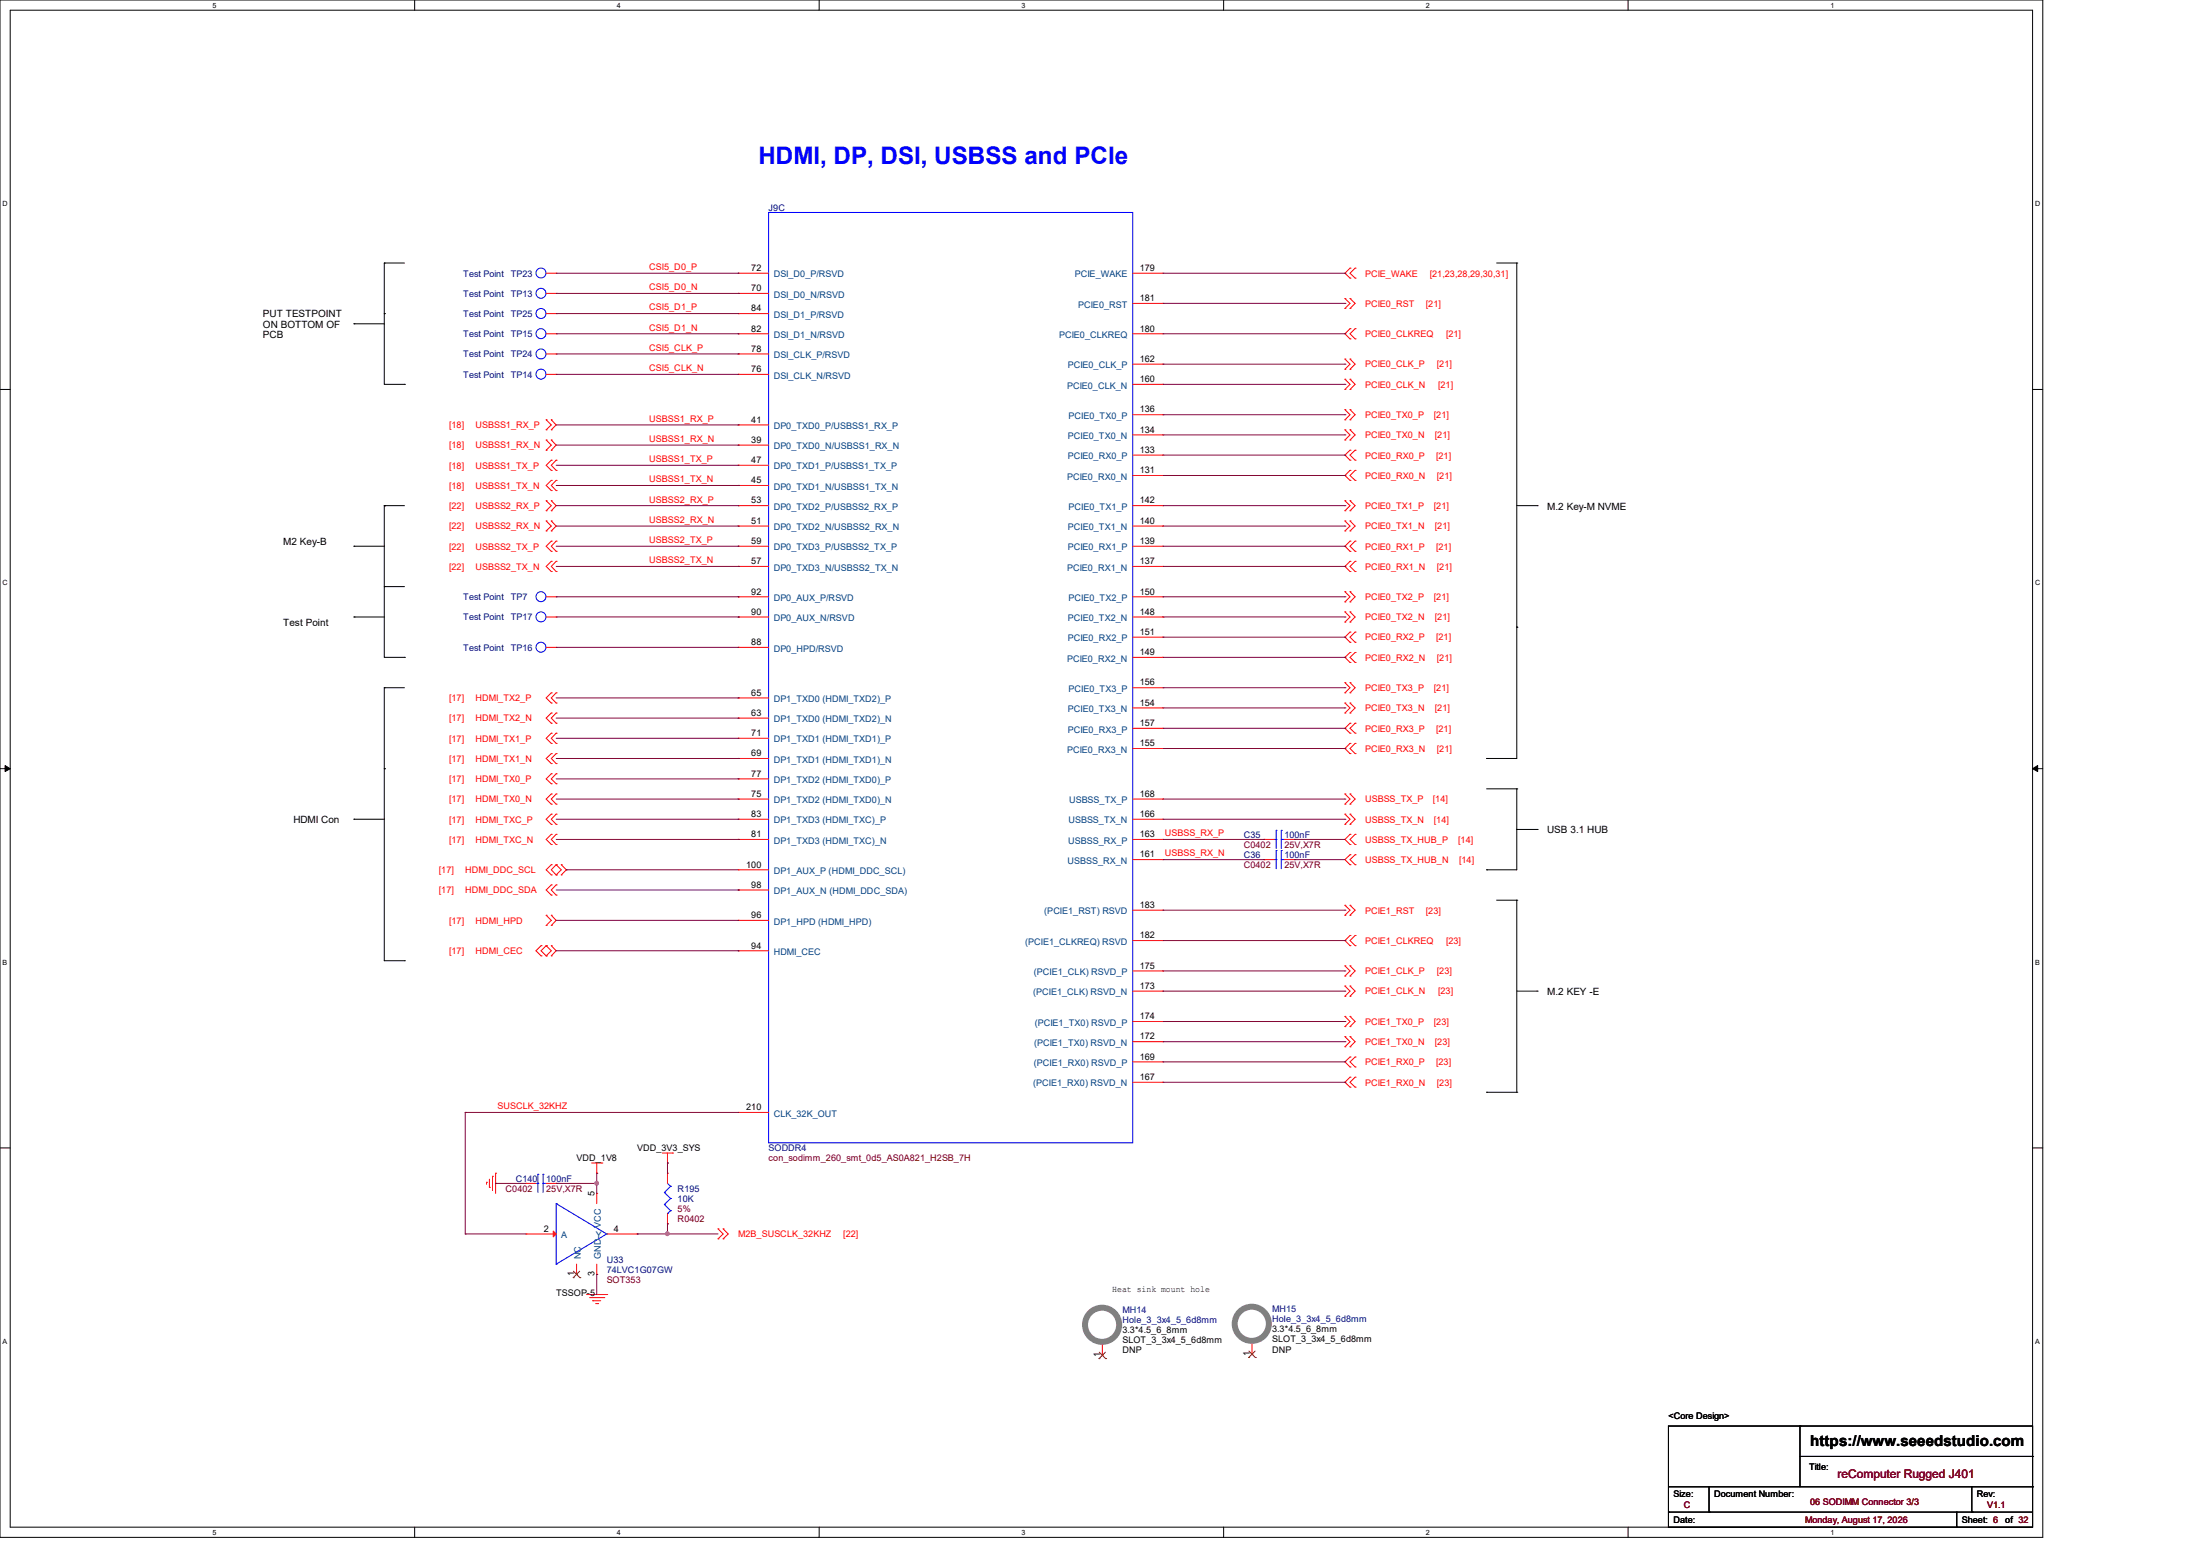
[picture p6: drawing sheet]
<svg xmlns="http://www.w3.org/2000/svg" width="420mm" height="297mm" viewBox="0 0 420 297" stroke-linecap="round" stroke-linejoin="round" font-family="sans-serif">
<path d="M0 0h390v293.5h-390zM1.9 1.9h386.1v289.6h-386.1z" fill="none" stroke="#000" stroke-width=".19"/>
<g fill="#fff">
<path d="M40.6 .2h.7v1.5h-.7z"/>
<path d="M40.6 291.7h.7v1.5h-.7z"/>
</g>
<path d="M79.2 0v1.9M79.2 291.5v2" fill="none" stroke="#000" stroke-width=".19"/>
<g fill="#fff">
<path d="M117.8 .2h.7v1.5h-.7z"/>
<path d="M117.8 291.7h.7v1.5h-.7z"/>
</g>
<path d="M156.4 0v1.9M156.4 291.5v2" fill="none" stroke="#000" stroke-width=".19"/>
<g fill="#fff">
<path d="M195 .2h.7v1.5h-.7z"/>
<path d="M195 291.7h.7v1.5h-.7z"/>
</g>
<path d="M233.6 0v1.9M233.6 291.5v2" fill="none" stroke="#000" stroke-width=".19"/>
<g fill="#fff">
<path d="M272.2 .2h.8v1.5h-.8z"/>
<path d="M272.2 291.7h.8v1.5h-.8z"/>
</g>
<path d="M310.8 0v1.9M310.8 291.5v2" fill="none" stroke="#000" stroke-width=".19"/>
<g fill="#fff">
<path d="M349.4 .2h.8v1.5h-.8z"/>
<path d="M349.4 291.7h.8v1.5h-.8z"/>
<path d="M.5 38.1h1v1.6h-1z"/>
<path d="M388.5 38.1h1v1.6h-1z"/>
<path d="M.5 110.5h1v1.6h-1z"/>
<path d="M388.5 110.5h1v1.6h-1z"/>
</g>
<path d="M0 74.3h1.9M388 74.3h2" fill="none" stroke="#000" stroke-width=".19"/>
<g fill="#fff">
<path d="M.5 182.9h.9v1.5h-.9z"/>
<path d="M388.5 182.9h.9v1.5h-.9z"/>
</g>
<path d="M0 146.7h1.9M388 146.7h2" fill="none" stroke="#000" stroke-width=".19"/>
<path d="M1 146.1l.9 .6-.9 .6zM388 146.7l1-.6v1.2z" fill="#000" stroke="#000" stroke-width=".19"/>
<g fill="#fff">
<path d="M.5 255.3h.9v1.5h-.9z"/>
<path d="M388.5 255.3h.9v1.5h-.9z"/>
</g>
<g fill="none" stroke="#000" stroke-width=".19">
<path d="M73.4 50.2h.1M73.4 59.9h.1M73.4 50.2h3.8M73.4 50.2v23.2h3.8M285.7 50.2h3.9M289.6 50.2h.1M289.6 50.2v94.6h-5.8M67.6 61.8h.1M67.6 61.8h5.8M77.2 73.4h.1M73.4 96.5h.1M73.4 96.5v29h3.8"/>
<path d="M73.4 96.5h3.8M289.6 96.5h3.9M293.5 96.5h.1M67.6 117.8h.1M67.6 104.3h.1M67.6 117.8h5.8M67.6 104.3h5.8M73.4 112h.1M73.4 112h3.8M289.6 119.7h.1M73.4 131.3h.1M73.4 131.3v52.1h3.8"/>
<path d="M73.4 131.3h3.8M77.2 125.5h.1M67.6 156.4h.1M67.6 156.4h5.8M73.4 146.7h.1M283.8 144.8h.1M283.8 150.6h5.8M289.6 150.6h.1M289.6 158.3h.1M289.6 150.6v15.4h-5.8M289.6 158.3h3.9M293.5 158.3h.1"/>
<path d="M283.8 166h.1M285.7 171.8h3.9M289.6 171.8h.1M289.6 171.8v36.7M77.2 183.4h.1M289.6 189.2h3.9M293.5 189.2h.1M0 219.1h1.9M283.8 208.5h.1M283.8 208.5h5.8M289.6 208.5h.1M388 219.1h2"/>
<path d="M318.5 272.2h69.5v19.3h-69.5zM343.6 272.2h.1M343.6 272.2v11.6M343.6 278h44.4M388 278h.1M318.5 288.6h.1M318.5 288.6h69.5M318.5 283.8h69.5M326.3 288.6h.1M326.3 283.8v4.8M373.5 291.5h.1M373.5 288.6v2.9"/>
<path d="M376.4 288.6h.1M376.4 283.8v4.8M388 283.8h.1"/>
</g>
<g fill="none" stroke="#f00" stroke-width=".19">
<path d="M104.3 52.2h1.9M104.3 56h1.9M104.3 59.9h1.9M106.2 52.2h.1M106.2 56h.1M106.2 59.9h.1M140.9 52.2h.1M140.9 56h.1M140.9 59.9h.1M140.9 52.2h5.8M140.9 56h5.8M140.9 59.9h5.8"/>
<path d="M216.2 52.2h5.8M216.2 57.9h5.8M222 52.2h.1M222 57.9h.1M256.8 57h.1M256.8 58.9h.1M256.8 57l.9 .9-.9 1M257.7 51.2h.1M257.7 53.1h.1M257.7 57h.1M257.7 58.9h.1M257.7 51.2l-.9 1 .9 .9"/>
<path d="M257.7 57l1 .9-1 1M258.7 53.1h.1M258.7 51.2h.1M258.7 51.2l-1 1 1 .9M104.3 71.5h1.9M104.3 63.7h1.9M104.3 67.6h1.9M106.2 71.5h.1M106.2 63.7h.1M106.2 67.6h.1M140.9 63.7h.1M140.9 67.6h.1"/>
<path d="M140.9 71.5h.1M140.9 71.5h5.8M140.9 63.7h5.8M140.9 67.6h5.8M216.2 63.7h5.8M216.2 69.5h5.8M216.2 73.4h5.8M216.2 79.2h5.8M222 63.7h.1M222 69.5h.1M222 73.4h.1M222 79.2h.1"/>
<path d="M256.8 68.5h.1M256.8 70.5h.1M256.8 72.4h.1M256.8 74.3h.1M256.8 78.2h.1M256.8 68.5l.9 1-.9 1M256.8 72.4l.9 1-.9 .9M256.8 78.2l.9 1-.9 .9M257.7 62.7h.1M257.7 64.7h.1M257.7 68.5h.1M257.7 70.5h.1"/>
<path d="M257.7 72.4h.1M257.7 74.3h.1M257.7 78.2h.1M257.7 62.7l-.9 1 .9 1M257.7 68.5l1 1-1 1M257.7 72.4l1 1-1 .9M257.7 78.2l1 1-1 .9M258.7 64.7h.1M258.7 62.7h.1M258.7 62.7l-1 1 1 1M104.3 82h.1M104.3 80.1h.1"/>
<path d="M104.3 85.9h.1M104.3 84h.1M104.3 97.5h.1M104.3 95.6h.1M104.3 99.4h.1M104.3 80.1l.9 1-.9 .9M104.3 84l.9 1-.9 .9M104.3 95.6l.9 .9-.9 1M104.3 99.4l.9 1-.9 .9M105.2 87.8h.1M105.2 89.8h.1M105.2 91.7h.1"/>
<path d="M105.2 93.6h.1M105.2 80.1h.1M105.2 82h.1M105.2 84h.1M105.2 85.9h.1M105.2 95.6h.1M105.2 97.5h.1M105.2 99.4h.1M105.2 87.8l-.9 1 .9 1M105.2 91.7l-.9 1 .9 .9M105.2 80.1l1 1-1 .9M105.2 84l1 1-1 .9"/>
<path d="M105.2 95.6l1 .9-1 1M105.2 99.4l1 1-1 .9M106.2 87.8h.1M106.2 89.8h.1M106.2 91.7h.1M106.2 93.6h.1M106.2 87.8l-1 1 1 1M106.2 91.7l-1 1 1 .9M140.9 81.1h.1M140.9 85h.1M140.9 88.8h.1M140.9 92.7h.1"/>
<path d="M140.9 96.5h.1M140.9 81.1h5.8M140.9 85h5.8M140.9 88.8h5.8M140.9 92.7h5.8M140.9 96.5h5.8M216.2 96.5h5.8M216.2 83h5.8M216.2 86.9h5.8M216.2 90.8h5.8M222 83h.1M222 86.9h.1"/>
<path d="M222 90.8h.1M222 96.5h.1M256.8 80.1h.1M256.8 82h.1M256.8 84h.1M256.8 95.6h.1M256.8 97.5h.1M256.8 99.4h.1M256.8 82l.9 1-.9 1M256.8 95.6l.9 .9-.9 1M256.8 99.4l.9 1-.9 .9M257.7 80.1h.1"/>
<path d="M257.7 82h.1M257.7 84h.1M257.7 85.9h.1M257.7 87.8h.1M257.7 89.8h.1M257.7 91.7h.1M257.7 95.6h.1M257.7 97.5h.1M257.7 99.4h.1M257.7 82l1 1-1 1M257.7 85.9l-.9 1 .9 .9M257.7 89.8l-.9 1 .9 .9"/>
<path d="M257.7 95.6l1 .9-1 1M257.7 99.4l1 1-1 .9M258.7 87.8h.1M258.7 85.9h.1M258.7 91.7h.1M258.7 89.8h.1M258.7 85.9l-1 1 1 .9M258.7 89.8l-1 1 1 .9M104.3 101.3h.1M104.3 113.9h1.9M104.3 117.8h1.9M105.2 103.3h.1"/>
<path d="M105.2 105.2h.1M105.2 107.1h.1M105.2 109.1h.1M105.2 101.3h.1M105.2 103.3l-.9 1 .9 .9M105.2 107.1l-.9 1 .9 1M106.2 103.3h.1M106.2 105.2h.1M106.2 107.1h.1M106.2 109.1h.1M106.2 113.9h.1M106.2 117.8h.1"/>
<path d="M106.2 103.3l-1 1 1 .9M106.2 107.1l-1 1 1 1M140.9 100.4h.1M140.9 104.3h.1M140.9 108.1h.1M140.9 113.9h.1M140.9 117.8h.1M140.9 100.4h5.8M140.9 104.3h5.8M140.9 108.1h5.8M140.9 113.9h5.8M140.9 117.8h5.8"/>
<path d="M216.2 100.4h5.8M216.2 104.3h5.8M216.2 108.1h5.8M216.2 113.9h5.8M216.2 117.8h5.8M222 100.4h.1M222 104.3h.1M222 108.1h.1M222 113.9h.1M222 117.8h.1M256.8 101.3h.1M256.8 112.9h.1"/>
<path d="M256.8 114.9h.1M256.8 116.8h.1M256.8 118.7h.1M256.8 112.9l.9 1-.9 1M256.8 116.8l.9 1-.9 .9M257.7 101.3h.1M257.7 112.9h.1M257.7 114.9h.1M257.7 116.8h.1M257.7 118.7h.1M257.7 103.3h.1M257.7 105.2h.1"/>
<path d="M257.7 107.1h.1M257.7 109.1h.1M257.7 112.9l1 1-1 1M257.7 116.8l1 1-1 .9M257.7 103.3l-.9 1 .9 .9M257.7 107.1l-.9 1 .9 1M258.7 105.2h.1M258.7 103.3h.1M258.7 109.1h.1M258.7 107.1h.1M258.7 103.3l-1 1 1 .9M258.7 107.1l-1 1 1 1"/>
<path d="M104.3 123.6h1.9M105.2 132.2h.1M105.2 134.2h.1M105.2 136.1h.1M105.2 138h.1M105.2 140h.1M105.2 132.2l-.9 1 .9 1M105.2 136.1l-.9 1 .9 .9M105.2 140l-.9 .9 .9 1M106.2 132.2h.1M106.2 134.2h.1M106.2 136.1h.1"/>
<path d="M106.2 138h.1M106.2 140h.1M106.2 123.6h.1M106.2 132.2l-1 1 1 1M106.2 136.1l-1 1 1 .9M106.2 140l-1 .9 1 1M140.9 123.6h.1M140.9 133.2h.1M140.9 137.1h.1M140.9 123.6h5.8M140.9 133.2h5.8M140.9 137.1h5.8"/>
<path d="M216.2 121.6h5.8M216.2 125.5h5.8M216.2 131.3h5.8M216.2 135.1h5.8M216.2 139h5.8M222 121.6h.1M222 125.5h.1M222 131.3h.1M222 135.1h.1M222 139h.1M256.8 130.3h.1M256.8 132.2h.1"/>
<path d="M256.8 134.2h.1M256.8 136.1h.1M256.8 130.3l.9 1-.9 .9M256.8 134.2l.9 .9-.9 1M257.7 130.3h.1M257.7 132.2h.1M257.7 134.2h.1M257.7 136.1h.1M257.7 120.6h.1M257.7 122.6h.1M257.7 124.5h.1M257.7 126.4h.1"/>
<path d="M257.7 138h.1M257.7 140h.1M257.7 130.3l1 1-1 .9M257.7 134.2l1 .9-1 1M257.7 120.6l-.9 1 .9 1M257.7 124.5l-.9 1 .9 .9M257.7 138l-.9 1 .9 1M258.7 122.6h.1M258.7 120.6h.1M258.7 126.4h.1M258.7 124.5h.1M258.7 140h.1"/>
<path d="M258.7 138h.1M258.7 120.6l-1 1 1 1M258.7 124.5l-1 1 1 .9M258.7 138l-1 1 1 1M105.2 141.9h.1M105.2 143.8h.1M105.2 145.8h.1M105.2 147.7h.1M105.2 149.6h.1M105.2 151.6h.1M105.2 153.5h.1M105.2 155.4h.1"/>
<path d="M105.2 157.4h.1M105.2 159.3h.1M105.2 143.8l-.9 1 .9 1M105.2 147.7l-.9 1 .9 .9M105.2 151.6l-.9 .9 .9 1M105.2 155.4l-.9 1 .9 1M105.2 159.3l-.9 .9 .9 1M106.2 141.9h.1M106.2 143.8h.1M106.2 145.8h.1M106.2 147.7h.1M106.2 149.6h.1"/>
<path d="M106.2 151.6h.1M106.2 153.5h.1M106.2 155.4h.1M106.2 157.4h.1M106.2 159.3h.1M106.2 143.8l-1 1 1 1M106.2 147.7l-1 1 1 .9M106.2 151.6l-1 .9 1 1M106.2 155.4l-1 1 1 1M106.2 159.3l-1 .9 1 1M140.9 140.9h.1M140.9 144.8h.1"/>
<path d="M140.9 148.7h.1M140.9 152.5h.1M140.9 156.4h.1M140.9 140.9h5.8M140.9 144.8h5.8M140.9 148.7h5.8M140.9 152.5h5.8M140.9 156.4h5.8M216.2 152.5h5.8M216.2 156.4h5.8M216.2 142.9h5.8M222 142.9h.1"/>
<path d="M222 152.5h.1M222 156.4h.1M256.8 151.6h.1M256.8 153.5h.1M256.8 155.4h.1M256.8 157.4h.1M256.8 151.6l.9 .9-.9 1M256.8 155.4l.9 1-.9 1M257.7 151.6h.1M257.7 153.5h.1M257.7 155.4h.1M257.7 157.4h.1"/>
<path d="M257.7 159.3h.1M257.7 141.9h.1M257.7 143.8h.1M257.7 151.6l1 .9-1 1M257.7 155.4l1 1-1 1M257.7 159.3l-.9 .9 .9 1M257.7 141.9l-.9 1 .9 .9M258.7 159.3h.1M258.7 143.8h.1M258.7 141.9h.1M258.7 159.3l-1 .9 1 1M258.7 141.9l-1 1 1 .9"/>
<path d="M104.3 176.7h.1M104.3 174.7h.1M104.3 174.7l.9 1-.9 1M105.2 161.2h.1M105.2 165.1h.1M105.2 167h.1M105.2 168.9h.1M105.2 170.9h.1M105.2 174.7h.1M105.2 176.7h.1M105.2 165.1l-.9 .9 .9 1M105.2 168.9l-.9 1 .9 1"/>
<path d="M105.2 174.7l1 1-1 1M106.2 161.2h.1M106.2 167h.1M106.2 165.1h.1M106.2 168.9h.1M106.2 170.9h.1M106.2 165.1l-1 .9 1 1M106.2 165.1l.9 .9-.9 1M106.2 168.9l-1 1 1 1M107.1 165.1h.1M107.1 167h.1M107.1 165.1l1 .9-1 1"/>
<path d="M140.9 160.2h.1M140.9 166h.1M140.9 169.9h.1M140.9 175.7h.1M140.9 160.2h5.8M140.9 166h5.8M140.9 169.9h5.8M140.9 175.7h5.8M216.2 160.2h5.8M216.2 164.1h5.8M216.2 173.7h5.8M216.2 179.5h5.8"/>
<path d="M222 160.2h.1M222 164.1h.1M222 173.7h.1M222 179.5h.1M241.3 160.2h.1M241.3 164.1h.1M241.3 160.2h1.9M241.3 164.1h1.9M245.2 160.2h1.9M245.2 164.1h1.9M247.1 160.2h.1M247.1 164.1h.1"/>
<path d="M256.8 172.8h.1M256.8 174.7h.1M256.8 172.8l.9 .9-.9 1M257.7 161.2h.1M257.7 163.2h.1M257.7 165.1h.1M257.7 172.8h.1M257.7 174.7h.1M257.7 178.6h.1M257.7 163.2l-.9 .9 .9 1M257.7 172.8l1 .9-1 1M257.7 178.6l-.9 .9 .9 1"/>
<path d="M258.7 161.2h.1M258.7 165.1h.1M258.7 163.2h.1M258.7 178.6h.1M258.7 163.2l-1 .9 1 1M258.7 178.6l-1 .9 1 1M103.3 180.5h.1M103.3 182.5h.1M103.3 180.5l-1 1 1 1M104.3 182.5h.1M104.3 180.5h.1M104.3 180.5l-1 1 1 1"/>
<path d="M104.3 180.5l.9 1-.9 1M105.2 180.5h.1M105.2 182.5h.1M105.2 180.5l1 1-1 1M140.9 181.5h.1M140.9 181.5h5.8M216.2 185.3h5.8M216.2 189.2h5.8M216.2 195h5.8M216.2 198.8h5.8M222 185.3h.1M222 189.2h.1"/>
<path d="M222 195h.1M222 198.8h.1M256.8 184.4h.1M256.8 186.3h.1M256.8 188.2h.1M256.8 190.2h.1M256.8 194h.1M256.8 196h.1M256.8 197.9h.1M256.8 199.8h.1M256.8 184.4l.9 .9-.9 1M256.8 188.2l.9 1-.9 1"/>
<path d="M256.8 194l.9 1-.9 1M256.8 197.9l.9 .9-.9 1M257.7 184.4h.1M257.7 186.3h.1M257.7 188.2h.1M257.7 190.2h.1M257.7 194h.1M257.7 196h.1M257.7 197.9h.1M257.7 199.8h.1M257.7 180.5h.1M257.7 184.4l1 .9-1 1"/>
<path d="M257.7 188.2l1 1-1 1M257.7 194l1 1-1 1M257.7 197.9l1 .9-1 1M258.7 180.5h.1M140.9 212.3h.1M140.9 212.3h5.8M216.2 202.7h5.8M216.2 206.6h5.8M222 202.7h.1M222 206.6h.1M257.7 201.8h.1M257.7 203.7h.1"/>
<path d="M257.7 205.6h.1M257.7 207.5h.1M257.7 201.8l-.9 .9 .9 1M257.7 205.6l-.9 1 .9 .9M258.7 203.7h.1M258.7 201.8h.1M258.7 207.5h.1M258.7 205.6h.1M258.7 201.8l-1 .9 1 1M258.7 205.6l-1 1 1 .9M92.9 225.7h.1M92.9 225.7v.4"/>
<path d="M93.4 226.7h.1M93.4 225.1v1.6M94 224.5h.1M94 224.5v2.7M94.6 223.9h.1M94.6 223.9v3.9M100.4 225.9h.1M100.4 235.5h.1M100.4 225.9h1.9M100.4 235.5h5.8M104.3 225.9h1.9M106.2 225.9h.1"/>
<path d="M112.9 222h2M113.9 223.9h.1M113.9 227.8h.1M113.9 222v1.9M113.9 227.8v1.9M114.9 222h.1M115.8 235.5h5.8M121.6 235.5h.1M126.4 220.1h2M127.4 222h.1M127.4 223.9h.1M127.4 233.6h.1"/>
<path d="M127.4 220.1v1.9M127.4 223.9v2M127.4 231.6v2M128.4 220.1h.1M137.1 234.6h.1M137.1 236.5h.1M137.1 234.6l.9 .9-.9 1M138 234.6h.1M138 236.5h.1M138 234.6l1 .9-1 1M110.1 243.2h.1M110.1 241.3v1.9"/>
<path d="M112 247.1h3.8M112.6 247.7h2.7M113.2 248.3h.1M113.2 248.3h1.5M113.7 248.8h.4M113.9 243.2h.1M113.9 241.3v1.9M114.1 248.8h.1M115.3 247.7h.1M115.8 247.1h.1M210.4 258.7h.1M210.4 256.8v1.9"/>
<path d="M239 258.5h.1M239 256.6v1.9"/>
</g>
<g fill="none" stroke="#00f" stroke-width=".19">
<path d="M146.7 40.6h69.5v177.5h-69.5zM243.6 158.5h.1M243.6 158.5v3.5M244.6 158.5h.1M244.6 158.5v3.5M243.2 160.2h.4M243.2 164.1h.4M243.6 160.2h.1M243.6 162.3h.1M243.6 164.1h.1M243.6 162.3v3.5M244.6 160.2h.1"/>
<path d="M244.6 164.1h.1M244.6 162.3h.1M244.6 160.2h.6M244.6 162.3v3.5M244.6 164.1h.6M102.3 225.9h.4M102.7 224.2h.1M102.7 225.9h.1M102.7 224.2v3.4M103.7 225.9h.1M103.7 224.2h.1M103.7 225.9h.6"/>
<path d="M103.7 224.2v3.4M106.2 229.7h.1M106.2 229.7l9.6 5.8M106.2 229.7v11.6M115.8 235.5h.1M115.8 235.5l-9.6 5.8M126.8 227.6h.1M126.8 229.9h.1M126.8 227.6l1.2 1.2M126.8 229.9l1.2 1.2M127.4 231.6h.1M127.4 225.9l.6 .5"/>
<path d="M128 226.4h.1M128 228.8h.1M128 231.1h.1M128 226.4l-1.2 1.2M128 228.8l-1.2 1.1M128 231.1l-.6 .5M106.2 241.3h.1"/>
<circle cx="103.3" cy="56" r=".95"/>
<circle cx="103.3" cy="59.8" r=".95"/>
<circle cx="103.3" cy="52.1" r=".95"/>
<circle cx="103.3" cy="67.6" r=".95"/>
<circle cx="103.3" cy="71.4" r=".95"/>
<circle cx="103.3" cy="63.7" r=".95"/>
<circle cx="103.3" cy="113.9" r=".95"/>
<circle cx="103.3" cy="117.7" r=".95"/>
<circle cx="103.3" cy="123.5" r=".95"/>
</g>
<g fill="none" stroke="#808080" stroke-width="1.1">
<circle cx="210.4" cy="252.9" r="3.3"/>
<circle cx="239" cy="252.7" r="3.3"/>
</g>
<path d="M109.4 243.9h.1M109.5 242.7l1.2 1.2M110.7 242.7l-1.3 1.2M110.7 243.9h.1M209.8 259.3h.1M209.8 258.1l1.3 1.2M211 258.1l-1.2 1.2M211.1 259.3h.1M238.4 259.1h.1M238.4 257.9l1.2 1.2M239.6 257.9l-1.2 1.2M239.6 259.1h.1" fill="none" stroke="#804000" stroke-width=".19"/>
<path d="M105.6 235l.6 .5-.6 .6z" fill="#f00" stroke="#f00" stroke-width=".19"/>
<g fill="none" stroke="#800040" stroke-width=".19">
<path d="M106.2 52.2h34.7M106.2 56h34.7M106.2 59.9h34.7M140.9 52.2h.1M140.9 56h.1M140.9 59.9h.1M222 52.2h34.8M222 57.9h34.8M256.8 52.2h.1M256.8 57.9h.1M106.2 63.7h34.7M106.2 67.6h34.7"/>
<path d="M106.2 71.5h34.7M140.9 63.7h.1M140.9 67.6h.1M140.9 71.5h.1M222 63.7h34.8M222 69.5h34.8M222 73.4h34.8M222 79.2h34.8M256.8 63.7h.1M256.8 69.5h.1M256.8 73.4h.1M256.8 79.2h.1"/>
<path d="M106.2 96.5h34.7M106.2 81.1h34.7M106.2 92.7h34.7M106.2 85h34.7M106.2 88.8h34.7M140.9 81.1h.1M140.9 92.7h.1M140.9 85h.1M140.9 96.5h.1M140.9 88.8h.1M222 83h34.8M222 86.9h34.8"/>
<path d="M222 90.8h34.8M222 96.5h34.8M256.8 83h.1M256.8 86.9h.1M256.8 90.8h.1M256.8 96.5h.1M106.2 100.4h34.7M106.2 104.3h34.7M106.2 108.1h34.7M106.2 113.9h34.7M106.2 117.8h34.7M140.9 100.4h.1"/>
<path d="M140.9 108.1h.1M140.9 104.3h.1M140.9 117.8h.1M140.9 113.9h.1M222 100.4h34.8M222 104.3h34.8M222 108.1h34.8M222 113.9h34.8M222 117.8h34.8M256.8 100.4h.1M256.8 104.3h.1M256.8 108.1h.1"/>
<path d="M256.8 113.9h.1M256.8 117.8h.1M106.2 133.2h34.7M106.2 137.1h34.7M106.2 123.6h34.7M140.9 133.2h.1M140.9 137.1h.1M140.9 123.6h.1M222 121.6h34.8M222 125.5h34.8M222 131.3h34.8M222 135.1h34.8"/>
<path d="M222 139h34.8M256.8 121.6h.1M256.8 125.5h.1M256.8 131.3h.1M256.8 135.1h.1M256.8 139h.1M106.2 152.5h34.7M106.2 156.4h34.7M106.2 140.9h34.7M106.2 144.8h34.7M106.2 148.7h34.7M140.9 140.9h.1"/>
<path d="M140.9 144.8h.1M140.9 148.7h.1M140.9 152.5h.1M140.9 156.4h.1M222 142.9h34.8M222 152.5h34.8M222 156.4h34.8M256.8 142.9h.1M256.8 152.5h.1M256.8 156.4h.1M106.2 160.2h34.7M106.2 169.9h34.7"/>
<path d="M106.2 175.7h34.7M108.1 166h.1M108.1 166h32.8M140.9 160.2h.1M140.9 169.9h.1M140.9 175.7h.1M222 160.2h19.3M222 164.1h19.3M222 173.7h34.8M222 179.5h34.8M241.3 160.2h.1M241.3 164.1h.1"/>
<path d="M247.1 160.2h.1M247.1 164.1h.1M247.1 160.2h9.7M247.1 164.1h9.7M256.8 173.7h.1M256.8 179.5h.1M106.2 181.5h34.7M140.9 181.5h.1M222 185.3h34.8M222 189.2h34.8M222 195h34.8M222 198.8h34.8"/>
<path d="M256.8 185.3h.1M256.8 189.2h.1M256.8 195h.1M256.8 198.8h.1M88.8 212.3h.1M88.8 212.3h52.1M88.8 212.3v23.2M222 202.7h34.8M222 206.6h34.8M256.8 202.7h.1M256.8 206.6h.1M88.8 235.5h.1"/>
<path d="M88.8 235.5h11.6M94.6 225.9h.1M94.6 225.9h5.8M106.2 225.9h.1M106.2 225.9h7.7M113.9 223.9h.1M113.9 225.9h.1M113.9 223.9v3.9M121.6 235.5h.1M121.6 235.5h15.5M127.4 222h.1M127.4 233.6h.1"/>
<path d="M127.4 235.5h.1M127.4 222v1.9M127.4 233.6v1.9M113.9 243.2h.1M113.9 243.2v3.9"/>
</g>
<g fill="#f0f" stroke="#f0f" stroke-width=".19">
<circle cx="113.9" cy="225.8" r=".36"/>
<circle cx="127.4" cy="235.5" r=".36"/>
</g>
<text font-size="4.6" fill="#00f" x="144.8" y="31.3">HDMI, DP, DSI, USBSS and PCIe</text>
<text font-size="2.9" x="345.6" y="276">https://www.seeedstudio.com</text>
<text font-size="2.3" fill="#800000" x="350.8" y="282.2">reComputer Rugged J401</text>
<g font-size="1.9">
<text x="50.2" y="64.4">PCB</text>
<text x="50.2" y="60.6">PUT TESTPOINT</text>
<text x="50.2" y="62.5">ON BOTTOM OF</text>
<text x="295.4" y="97.3">M.2 Key-M NVME</text>
<text x="54.1" y="104">M2 Key-B</text>
<text x="54.1" y="119.5">Test Point</text>
<text x="56" y="157.1">HDMI Con</text>
<text x="295.4" y="159">USB 3.1 HUB</text>
<text x="295.4" y="189.9">M.2 KEY -E</text>
</g>
<g font-size="1.7" fill="#000080">
<text x="146.7" y="40.2">J9C</text>
<text x="88.4" y="52.8">Test Point</text>
<text x="97.5" y="52.8">TP23</text>
<text x="88.4" y="56.6">Test Point</text>
<text x="97.5" y="56.6">TP13</text>
<text x="88.4" y="60.5">Test Point</text>
<text x="88.4" y="64.3">Test Point</text>
<text x="97.5" y="60.5">TP25</text>
<text x="97.5" y="64.3">TP15</text>
<text x="88.4" y="68.2">Test Point</text>
<text x="97.5" y="68.2">TP24</text>
<text x="88.4" y="72.1">Test Point</text>
<text x="97.5" y="72.1">TP14</text>
<text x="88.4" y="114.6">Test Point</text>
<text x="88.4" y="118.4">Test Point</text>
<text x="97.5" y="114.6">TP7</text>
<text x="97.5" y="118.4">TP17</text>
<text x="88.4" y="124.2">Test Point</text>
<text x="97.5" y="124.2">TP16</text>
<text x="237.4" y="159.9">C35</text>
<text x="245.2" y="159.9">100nF</text>
<text x="237.4" y="163.8">C36</text>
<text x="245.2" y="163.8">100nF</text>
<text x="146.7" y="219.7">SODDR4</text>
<text x="98.5" y="225.5">C140</text>
<text x="104.3" y="225.5">100nF</text>
<text x="129.4" y="227.5">R195</text>
<text x="129.4" y="229.4">10K</text>
<text x="115.8" y="241">U33</text>
<text x="115.8" y="242.9">74LVC1G07GW</text>
<text x="214.3" y="250.6">MH14</text>
<text x="242.9" y="250.4">MH15</text>
<text x="214.3" y="252.6">Hole_3_3x4_5_6d8mm</text>
<text x="242.9" y="252.4">Hole_3_3x4_5_6d8mm</text>
</g>
<g font-size="1.7" fill="#f00">
<text x="123.9" y="51.6">CSI5_D0_P</text>
<text x="260.6" y="52.8">PCIE_WAKE</text>
<text x="273" y="52.8">[21,23,28,29,30,31]</text>
<text x="123.9" y="55.4">CSI5_D0_N</text>
<text x="123.9" y="59.3">CSI5_D1_P</text>
<text x="260.6" y="58.6">PCIE0_RST</text>
<text x="272.2" y="58.6">[21]</text>
<text x="123.9" y="63.1">CSI5_D1_N</text>
<text x="260.6" y="64.3">PCIE0_CLKREQ</text>
<text x="276" y="64.3">[21]</text>
<text x="123.9" y="67">CSI5_CLK_P</text>
<text x="123.9" y="70.9">CSI5_CLK_N</text>
<text x="260.6" y="70.1">PCIE0_CLK_P</text>
<text x="274.3" y="70.1">[21]</text>
<text x="260.6" y="74">PCIE0_CLK_N</text>
<text x="274.5" y="74">[21]</text>
<text x="85.7" y="81.7">[18]</text>
<text x="90.8" y="81.7">USBSS1_RX_P</text>
<text x="123.9" y="80.5">USBSS1_RX_P</text>
<text x="260.6" y="79.8">PCIE0_TX0_P</text>
<text x="260.6" y="83.6">PCIE0_TX0_N</text>
<text x="273.7" y="79.8">[21]</text>
<text x="273.9" y="83.6">[21]</text>
<text x="85.7" y="89.4">[18]</text>
<text x="85.7" y="85.6">[18]</text>
<text x="90.8" y="89.4">USBSS1_TX_P</text>
<text x="90.8" y="85.6">USBSS1_RX_N</text>
<text x="123.9" y="84.4">USBSS1_RX_N</text>
<text x="123.9" y="88.2">USBSS1_TX_P</text>
<text x="260.6" y="87.5">PCIE0_RX0_P</text>
<text x="274.1" y="87.5">[21]</text>
<text x="85.7" y="93.3">[18]</text>
<text x="90.8" y="93.3">USBSS1_TX_N</text>
<text x="123.9" y="92.1">USBSS1_TX_N</text>
<text x="123.9" y="95.9">USBSS2_RX_P</text>
<text x="260.6" y="91.4">PCIE0_RX0_N</text>
<text x="274.3" y="91.4">[21]</text>
<text x="85.7" y="97.2">[22]</text>
<text x="85.7" y="101">[22]</text>
<text x="90.8" y="97.2">USBSS2_RX_P</text>
<text x="90.8" y="101">USBSS2_RX_N</text>
<text x="123.9" y="99.8">USBSS2_RX_N</text>
<text x="260.6" y="97.2">PCIE0_TX1_P</text>
<text x="260.6" y="101">PCIE0_TX1_N</text>
<text x="273.7" y="97.2">[21]</text>
<text x="273.9" y="101">[21]</text>
<text x="85.7" y="104.9">[22]</text>
<text x="90.8" y="104.9">USBSS2_TX_P</text>
<text x="123.9" y="107.5">USBSS2_TX_N</text>
<text x="123.9" y="103.7">USBSS2_TX_P</text>
<text x="260.6" y="104.9">PCIE0_RX1_P</text>
<text x="274.1" y="104.9">[21]</text>
<text x="85.7" y="108.8">[22]</text>
<text x="90.8" y="108.8">USBSS2_TX_N</text>
<text x="260.6" y="108.8">PCIE0_RX1_N</text>
<text x="274.3" y="108.8">[21]</text>
<text x="260.6" y="114.6">PCIE0_TX2_P</text>
<text x="260.6" y="118.4">PCIE0_TX2_N</text>
<text x="273.7" y="114.6">[21]</text>
<text x="273.9" y="118.4">[21]</text>
<text x="260.6" y="122.3">PCIE0_RX2_P</text>
<text x="274.1" y="122.3">[21]</text>
<text x="260.6" y="131.9">PCIE0_TX3_P</text>
<text x="260.6" y="126.2">PCIE0_RX2_N</text>
<text x="273.7" y="131.9">[21]</text>
<text x="274.3" y="126.2">[21]</text>
<text x="85.7" y="133.9">[17]</text>
<text x="85.7" y="137.7">[17]</text>
<text x="90.8" y="133.9">HDMI_TX2_P</text>
<text x="90.8" y="137.7">HDMI_TX2_N</text>
<text x="260.6" y="135.8">PCIE0_TX3_N</text>
<text x="273.9" y="135.8">[21]</text>
<text x="85.7" y="141.6">[17]</text>
<text x="90.8" y="141.6">HDMI_TX1_P</text>
<text x="260.6" y="139.7">PCIE0_RX3_P</text>
<text x="260.6" y="143.5">PCIE0_RX3_N</text>
<text x="274.1" y="139.7">[21]</text>
<text x="274.3" y="143.5">[21]</text>
<text x="85.7" y="145.5">[17]</text>
<text x="85.7" y="149.3">[17]</text>
<text x="90.8" y="145.5">HDMI_TX1_N</text>
<text x="90.8" y="149.3">HDMI_TX0_P</text>
<text x="85.7" y="153.2">[17]</text>
<text x="90.8" y="153.2">HDMI_TX0_N</text>
<text x="260.6" y="153.2">USBSS_TX_P</text>
<text x="273.5" y="153.2">[14]</text>
<text x="85.7" y="157">[17]</text>
<text x="85.7" y="160.9">[17]</text>
<text x="90.8" y="157">HDMI_TXC_P</text>
<text x="90.8" y="160.9">HDMI_TXC_N</text>
<text x="222.4" y="159.6">USBSS_RX_P</text>
<text x="260.6" y="157">USBSS_TX_N</text>
<text x="260.6" y="160.9">USBSS_TX_HUB_P</text>
<text x="273.7" y="157">[14]</text>
<text x="278.4" y="160.9">[14]</text>
<text x="83.8" y="166.7">[17]</text>
<text x="88.8" y="166.7">HDMI_DDC_SCL</text>
<text x="222.4" y="163.5">USBSS_RX_N</text>
<text x="260.6" y="164.8">USBSS_TX_HUB_N</text>
<text x="278.6" y="164.8">[14]</text>
<text x="83.8" y="170.5">[17]</text>
<text x="88.8" y="170.5">HDMI_DDC_SDA</text>
<text x="85.7" y="176.3">[17]</text>
<text x="90.8" y="176.3">HDMI_HPD</text>
<text x="260.6" y="174.4">PCIE1_RST</text>
<text x="272.2" y="174.4">[23]</text>
<text x="85.7" y="182.1">[17]</text>
<text x="90.8" y="182.1">HDMI_CEC</text>
<text x="260.6" y="186">PCIE1_CLK_P</text>
<text x="260.6" y="180.2">PCIE1_CLKREQ</text>
<text x="274.3" y="186">[23]</text>
<text x="276" y="180.2">[23]</text>
<text x="260.6" y="189.8">PCIE1_CLK_N</text>
<text x="274.5" y="189.8">[23]</text>
<text x="260.6" y="195.6">PCIE1_TX0_P</text>
<text x="273.7" y="195.6">[23]</text>
<text x="260.6" y="199.5">PCIE1_TX0_N</text>
<text x="260.6" y="203.4">PCIE1_RX0_P</text>
<text x="273.9" y="199.5">[23]</text>
<text x="274.1" y="203.4">[23]</text>
<text x="260.6" y="207.2">PCIE1_RX0_N</text>
<text x="274.3" y="207.2">[23]</text>
<text x="95" y="211.7">SUSCLK_32KHZ</text>
<text x="140.9" y="236.2">M2B_SUSCLK_32KHZ</text>
<text x="161" y="236.2">[22]</text>
</g>
<g font-size="1.7">
<text x="143.4" y="51.7">72</text>
<text x="217.6" y="51.7">179</text>
<text x="143.4" y="55.6">70</text>
<text x="143.4" y="59.4">84</text>
<text x="217.6" y="57.5">181</text>
<text x="143.4" y="63.3">82</text>
<text x="217.6" y="63.3">180</text>
<text x="143.4" y="67.1">78</text>
<text x="143.4" y="71">76</text>
<text x="217.6" y="69.1">162</text>
<text x="217.6" y="72.9">160</text>
<text x="143.4" y="80.7">41</text>
<text x="217.6" y="78.7">136</text>
<text x="217.6" y="82.6">134</text>
<text x="143.4" y="84.5">39</text>
<text x="143.4" y="88.4">47</text>
<text x="217.6" y="86.4">133</text>
<text x="143.4" y="92.2">45</text>
<text x="217.6" y="90.3">131</text>
<text x="143.4" y="96.1">53</text>
<text x="143.4" y="100">51</text>
<text x="217.6" y="96.1">142</text>
<text x="217.6" y="100">140</text>
<text x="143.4" y="103.8">59</text>
<text x="143.4" y="107.7">57</text>
<text x="217.6" y="103.8">139</text>
<text x="217.6" y="107.7">137</text>
<text x="143.4" y="113.5">92</text>
<text x="217.6" y="113.5">150</text>
<text x="143.4" y="117.3">90</text>
<text x="217.6" y="117.3">148</text>
<text x="143.4" y="123.1">88</text>
<text x="217.6" y="121.2">151</text>
<text x="217.6" y="125">149</text>
<text x="217.6" y="130.8">156</text>
<text x="143.4" y="132.8">65</text>
<text x="143.4" y="136.6">63</text>
<text x="217.6" y="134.7">154</text>
<text x="143.4" y="140.5">71</text>
<text x="217.6" y="138.6">157</text>
<text x="217.6" y="142.4">155</text>
<text x="143.4" y="144.4">69</text>
<text x="143.4" y="148.2">77</text>
<text x="143.4" y="152.1">75</text>
<text x="143.4" y="156">83</text>
<text x="217.6" y="152.1">168</text>
<text x="217.6" y="156">166</text>
<text x="143.4" y="159.8">81</text>
<text x="217.6" y="159.8">163</text>
<text x="142.4" y="165.6">100</text>
<text x="217.6" y="163.7">161</text>
<text x="143.4" y="169.5">98</text>
<text x="217.6" y="173.3">183</text>
<text x="143.4" y="175.3">96</text>
<text x="217.6" y="179.1">182</text>
<text x="143.4" y="181.1">94</text>
<text x="217.6" y="184.9">175</text>
<text x="217.6" y="188.8">173</text>
<text x="217.6" y="194.6">174</text>
<text x="217.6" y="198.4">172</text>
<text x="217.6" y="202.3">169</text>
<text x="217.6" y="206.2">167</text>
<text x="142.4" y="211.9">210</text>
<text x="110.1" y="221.7">VDD_1V8</text>
<text x="121.6" y="219.7">VDD_3V3_SYS</text>
<text x="113.5" y="228.4" transform="rotate(-90 113.5 228.4)">5</text>
<text x="103.8" y="235.1">2</text>
<text x="117.2" y="235.1">4</text>
<text x="109.6" y="243.6" transform="rotate(-90 109.6 243.6)">1</text>
<text x="113.5" y="243.6" transform="rotate(-90 113.5 243.6)">3</text>
<text x="106.2" y="247.3">TSSOP-5</text>
<text x="212.3" y="246.6">Heat sink mount hole</text>
<text x="214.3" y="254.5">3.3*4.5_6_8mm</text>
<text x="214.3" y="256.4">SLOT_3_3x4_5_6d8mm</text>
<text x="242.9" y="254.3">3.3*4.5_6_8mm</text>
<text x="242.9" y="256.2">SLOT_3_3x4_5_6d8mm</text>
<text x="210" y="259.1" transform="rotate(-90 210 259.1)">1</text>
<text x="214.3" y="258.4">DNP</text>
<text x="238.6" y="258.9" transform="rotate(-90 238.6 258.9)">1</text>
<text x="242.9" y="258.2">DNP</text>
<text x="318.5" y="270.9">&lt;Core Design&gt;</text>
<text x="345.3" y="280.6">Title:</text>
<text x="319.5" y="285.8">Size:</text>
<text x="327.2" y="285.8">Document Number:</text>
<text x="377.4" y="285.8">Rev:</text>
<text x="319.5" y="290.8">Date:</text>
<text x="374.5" y="290.8">Sheet: 6</text>
<text x="382.8" y="290.8">of 32</text>
</g>
<g font-size="1.7" fill="#004080">
<text x="147.7" y="53">DSI_D0_P/RSVD</text>
<text x="205.2" y="53">PCIE_WAKE</text>
<text x="147.7" y="56.8">DSI_D0_N/RSVD</text>
<text x="205.8" y="58.7">PCIE0_RST</text>
<text x="147.7" y="60.7">DSI_D1_P/RSVD</text>
<text x="147.7" y="64.5">DSI_D1_N/RSVD</text>
<text x="202.2" y="64.5">PCIE0_CLKREQ</text>
<text x="147.7" y="68.4">DSI_CLK_P/RSVD</text>
<text x="203.8" y="70.3">PCIE0_CLK_P</text>
<text x="147.7" y="72.3">DSI_CLK_N/RSVD</text>
<text x="203.7" y="74.2">PCIE0_CLK_N</text>
<text x="147.7" y="81.9">DP0_TXD0_P/USBSS1_RX_P</text>
<text x="203.9" y="83.8">PCIE0_TX0_N</text>
<text x="204" y="80">PCIE0_TX0_P</text>
<text x="147.7" y="85.8">DP0_TXD0_N/USBSS1_RX_N</text>
<text x="147.7" y="89.6">DP0_TXD1_P/USBSS1_TX_P</text>
<text x="203.8" y="87.7">PCIE0_RX0_P</text>
<text x="147.7" y="93.5">DP0_TXD1_N/USBSS1_TX_N</text>
<text x="203.7" y="91.6">PCIE0_RX0_N</text>
<text x="147.7" y="97.3">DP0_TXD2_P/USBSS2_RX_P</text>
<text x="147.7" y="101.2">DP0_TXD2_N/USBSS2_RX_N</text>
<text x="203.9" y="101.2">PCIE0_TX1_N</text>
<text x="204" y="97.3">PCIE0_TX1_P</text>
<text x="147.7" y="105.1">DP0_TXD3_P/USBSS2_TX_P</text>
<text x="203.8" y="105.1">PCIE0_RX1_P</text>
<text x="147.7" y="108.9">DP0_TXD3_N/USBSS2_TX_N</text>
<text x="203.7" y="108.9">PCIE0_RX1_N</text>
<text x="147.7" y="114.7">DP0_AUX_P/RSVD</text>
<text x="147.7" y="118.6">DP0_AUX_N/RSVD</text>
<text x="203.9" y="118.6">PCIE0_TX2_N</text>
<text x="204" y="114.7">PCIE0_TX2_P</text>
<text x="147.7" y="124.4">DP0_HPD/RSVD</text>
<text x="203.8" y="122.4">PCIE0_RX2_P</text>
<text x="203.7" y="126.3">PCIE0_RX2_N</text>
<text x="147.7" y="134">DP1_TXD0 (HDMI_TXD2)_P</text>
<text x="147.7" y="137.9">DP1_TXD0 (HDMI_TXD2)_N</text>
<text x="203.9" y="135.9">PCIE0_TX3_N</text>
<text x="204" y="132.1">PCIE0_TX3_P</text>
<text x="147.7" y="141.7">DP1_TXD1 (HDMI_TXD1)_P</text>
<text x="203.7" y="143.7">PCIE0_RX3_N</text>
<text x="203.8" y="139.8">PCIE0_RX3_P</text>
<text x="147.7" y="145.6">DP1_TXD1 (HDMI_TXD1)_N</text>
<text x="147.7" y="149.5">DP1_TXD2 (HDMI_TXD0)_P</text>
<text x="147.7" y="153.3">DP1_TXD2 (HDMI_TXD0)_N</text>
<text x="204.1" y="153.3">USBSS_TX_P</text>
<text x="147.7" y="157.2">DP1_TXD3 (HDMI_TXC)_P</text>
<text x="147.7" y="161">DP1_TXD3 (HDMI_TXC)_N</text>
<text x="203.9" y="161">USBSS_RX_P</text>
<text x="204" y="157.2">USBSS_TX_N</text>
<text x="147.7" y="166.8">DP1_AUX_P (HDMI_DDC_SCL)</text>
<text x="203.8" y="164.9">USBSS_RX_N</text>
<text x="147.7" y="170.7">DP1_AUX_N (HDMI_DDC_SDA)</text>
<text x="147.7" y="176.5">DP1_HPD (HDMI_HPD)</text>
<text x="199.3" y="174.5">(PCIE1_RST) RSVD</text>
<text x="147.7" y="182.3">HDMI_CEC</text>
<text x="195.7" y="180.3">(PCIE1_CLKREQ) RSVD</text>
<text x="197.2" y="190">(PCIE1_CLK) RSVD_N</text>
<text x="197.4" y="186.1">(PCIE1_CLK) RSVD_P</text>
<text x="197.5" y="195.8">(PCIE1_TX0) RSVD_P</text>
<text x="197.4" y="203.5">(PCIE1_RX0) RSVD_P</text>
<text x="197.4" y="199.6">(PCIE1_TX0) RSVD_N</text>
<text x="197.2" y="207.4">(PCIE1_RX0) RSVD_N</text>
<text x="147.7" y="213.1">CLK_32K_OUT</text>
<text x="107.1" y="236.3">A</text>
<text x="113.7" y="236.3">Y</text>
<text x="114.7" y="234.3" transform="rotate(-90 114.7 234.3)">VCC</text>
<text x="110.9" y="240.3" transform="rotate(-90 110.9 240.3)">NC</text>
<text x="114.7" y="240.3" transform="rotate(-90 114.7 240.3)">GND</text>
</g>
<g font-size="1.7" fill="#800000">
<text x="237.4" y="161.8">C0402</text>
<text x="245.2" y="161.8">25V,X7R</text>
<text x="237.4" y="165.7">C0402</text>
<text x="245.2" y="165.7">25V,X7R</text>
<text x="146.7" y="221.7">con_sodimm_260_smt_0d5_AS0A821_H2SB_7H</text>
<text x="96.5" y="227.5">C0402</text>
<text x="104.3" y="227.5">25V,X7R</text>
<text x="129.4" y="231.3">5%</text>
<text x="129.4" y="233.3">R0402</text>
<text x="115.8" y="244.8">SOT353</text>
<text x="321.4" y="287.9">C</text>
<text x="345.6" y="287.3">06 SODIMM Connector 3/3</text>
<text x="379.3" y="287.9">V1.1</text>
<text x="344.6" y="290.8">Monday, August 17, 2026</text>
</g>
<g font-size="1.4">
<text x="40.6" y="1.4">5</text>
<text x="117.8" y="1.4">4</text>
<text x="195" y="1.4">3</text>
<text x="272.2" y="1.4">2</text>
<text x="349.4" y="1.4">1</text>
<text x=".5" y="39.4">D</text>
<text x="388.5" y="39.4">D</text>
<text x=".5" y="111.8">C</text>
<text x="388.5" y="111.8">C</text>
<text x=".5" y="184.2">B</text>
<text x="388.5" y="184.2">B</text>
<text x=".5" y="256.5">A</text>
<text x="388.5" y="256.5">A</text>
<text x="40.6" y="292.9">5</text>
<text x="117.8" y="292.9">4</text>
<text x="195" y="292.9">3</text>
<text x="272.2" y="292.9">2</text>
<text x="349.4" y="292.9">1</text>
</g>
</svg>
